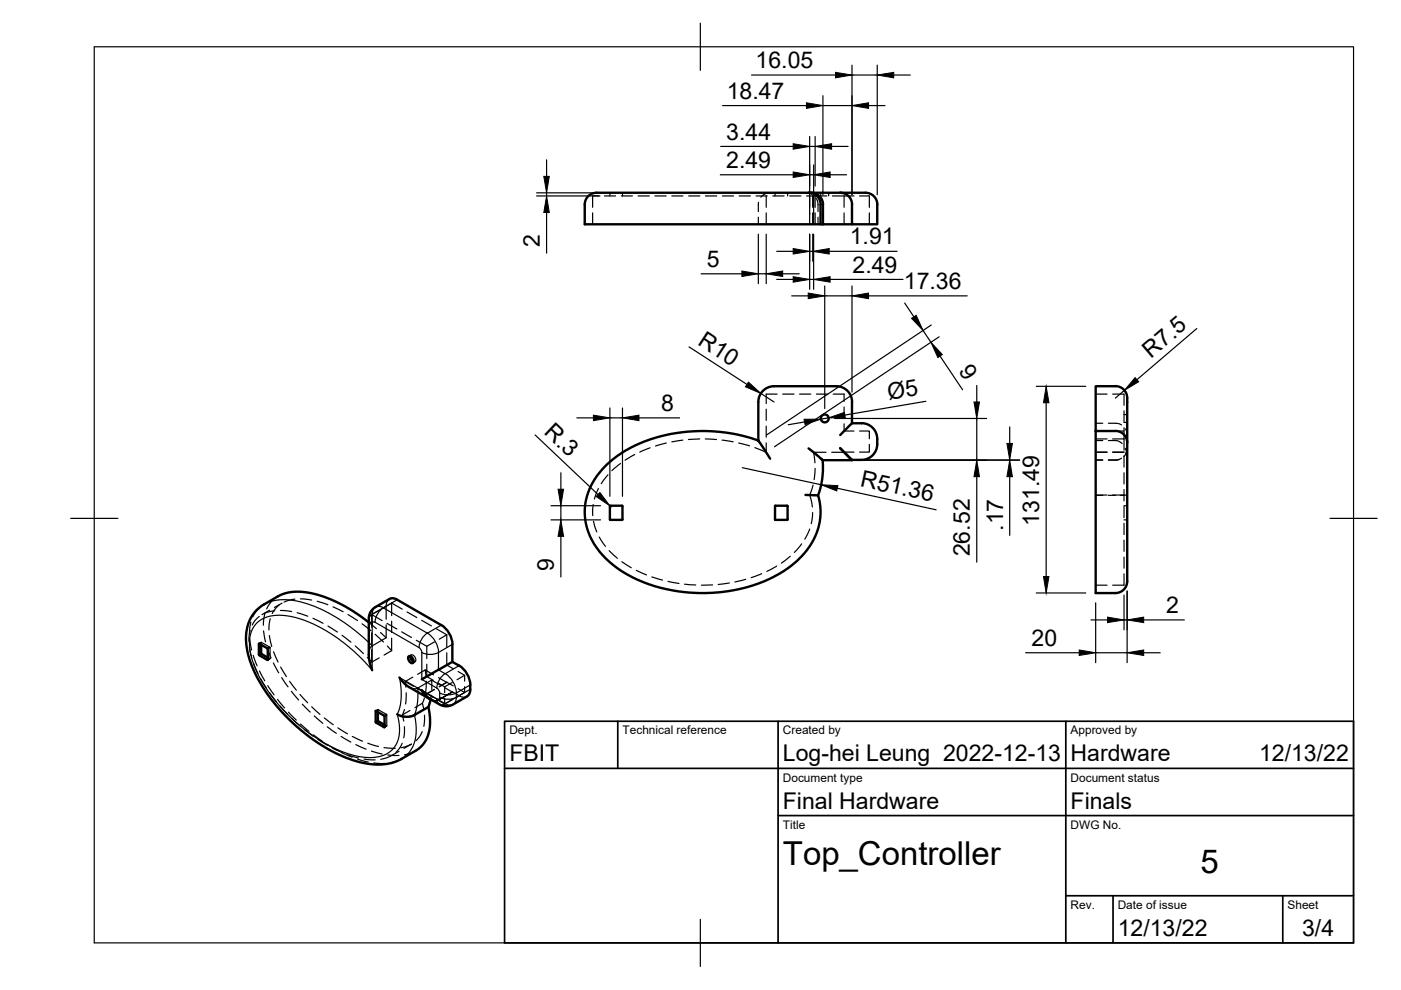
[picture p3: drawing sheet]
<svg xmlns="http://www.w3.org/2000/svg" width="297mm" height="210mm" viewBox="0 0 297 210" stroke-linecap="round" stroke-linejoin="round" font-family="sans-serif">
<!-- layer: Visible -->
<g fill="none" stroke="#000" stroke-width=".51">
<path d="M124 43.4v4.2h50.5M171.5 40.9h-44.8a2.61 2.61 0 0 0-2.7 2.5M171.5 40.9h.5M171.5 40.9a2.51 2.51 0 0 1 2.5 2.5M172 40.9h6.1M172 40.9a2.51 2.51 0 0 1 2.5 2.5M174 43.4v4.2M174.5 47.6h6.1M174.5 43.4v4.2M178.1 40.9h4.5a3.2 3.2 0 0 1 3.2 1.4l.2 1.1M178.1 40.9a2.51 2.51 0 0 1 2.6 2.5M180.6 43.4v4.2h5.4v-4.2"/>
<path d="M160.8 93.4l-3.6-1.1-3.4-.6-4-.3-3.7 .1-3.6 .5-3.8 .9-3.5 1.3-2.9 1.5-2.4 1.7-2.3 2.2-1.1 1.3-1 1.7-1 2.5-.5 2.2 .1 2.8 .5 2.3 1.4 3 1.2 1.7 1.1 1.2 2.5 2.1 3.8 2.3 3.9 1.5 4.4 1 4.7 .5 4.5-.1 4.7-.7 4.8-1.5 3.7-1.8 2.3-1.5 1.4-1.2 2.4-2.8 1.1-1.6 .9-2.2 .4-1.9 .2-2.4-.6-3-2.6-.1M171.4 95.1l3 2.5 .1 2.3-.2 1.7-.3 1.8-.6 1.6M178.1 92.2l2.5-2.5v-4.5a3.3 3.3 0 0 0-3.3-3.3h-13.2a3.3 3.3 0 0 0-3.3 3.3v8.2l2.5 3.9M178.1 95.1l2.5 2.5h-6.2M178.1 95l2.5 2.6M180.6 89.7a4.9 4.9 0 0 1 4.4 1 4.7 4.7 0 0 1 0 5.8 3.3 3.3 0 0 1-2.3 1h-2.1M232.3 91.4v34.3h4.2M232.3 91.4h4.2M236.5 81.9h-4.2v9.5M236.5 81.9a2.78 2.78 0 0 1 2.5 3.3v37.8a2.62 2.62 0 0 1-2.5 2.7M236.5 91.4a2.51 2.51 0 0 1 2.5 2.5M129.4 107.3h2.5v2.9h-2.5z"/>
<path d="M166.9 107.2l-2.6 .1v2.8l2.6 .1M166.9 107.2v3M54.9 136.5v2.3M54.9 136.5l1.8 1M55.4 136.7v1.8M55.4 138.5l1.4 .9M56.7 137.5l.1 2.4-1.9-1.1M78.2 132l-2.5-1.9-2.5-1.5-4.6-2.1-2-.6-2.5-.4h-2l-1.6 .3-1.6 .6-3.4 2-1.4 1.3-1 1.4-.6 1.5-.3 2.3 .1 2.1 .6 2.8 1.5 3.6 1.9 3.3 2.4 3 3.2 3.4 3.9 3.3 3.6 2.4 3.2 1.6 3.6 1.2 3.6 .5 2.9-.2 2.3-.9 3.7-2.2 1.4-1.5 .6-1.3 .3-1 .2-2.6-.4-2.5M82.5 127l-3.3 2-.7 .8-.3 .9v8.5l.2 1.3 .5 1.6M82.6 127l.9-.1 .7 .3 9.4 5.3M86.7 139.1a.97 .97 0 0 1 .8 1.5 .97 .97 0 0 1-.8-1.5zM87 139.1l.2 .7 .5 .5"/>
<path d="M93.6 132.5a5.2 5.2 0 0 1 2.3 4.1M95.9 136.6v3.7M79.7 150.7l1.8 1.1v2.4l-1.8-1.1v-2.3M79.7 150.7v.1M80.1 151v1.8M80.1 152.8l1.4 .9M84.7 143.7l1.7 1.8 4.8 2.7M89.4 146.4l1.1 1.3 1.1 .8M91.3 148.3l-.5 1.6-3.2 1.9-1.8 .2-1.6-.6M97.3 141.1l-1.4-.8-6.5 3.7M97.4 141.1a5.2 5.2 0 0 1 2.3 4.1M99.7 145.2a2.24 2.24 0 0 1-.7 2.5l-3.6 2h-1.1l-1.2-.4a8.3 8.3 0 0 1-3-2.1l-.7-.9"/>
<circle cx="174.9" cy="88.7" r=".84"/>
</g>
<!-- layer: Hidden -->
<g fill="none" stroke="#000" stroke-width=".25">
<path d="M125.6 45.1v2.5M127 41.5h-1.4v2.5M128.1 41.5h2.4M129.3 40.9v.6M131.7 41.5h2.4M132 40.9v.6M135.3 41.5h2.4M138.9 41.5h2.3M142.4 41.5h2.4M146 41.5h2.4M149.6 41.5h2.4M153.1 41.5h2.4"/>
<path d="M156.7 41.5h2.4M160.3 41.5h2.4M160.8 46.1v1.5M160.8 42.9v2M162.5 41.5v2.5M162.5 45.1v2.5M163.3 40.9l-1.1 .2-.9 .7M163.9 41.5h2.3M164.3 40.9v.6M167 40.9v.6M167.4 41.5h2.4M170.8 40.9l1.3 .3"/>
<path d="M171 41.5h1.3M171.4 40.9l.9 .1 1 .4M171.7 41.5v2.5M171.7 45.1v2.5M172.3 41.5h.5M172.3 41.5v2.5M172.3 45.1v2.5M172.5 41.5v2.5M172.5 45.1v2.5M172.8 41.5h2.5M172.8 41.5v2.5M172.8 45.1v2.5"/>
<path d="M173 42l.4 1.1v1.8M173.4 46.1v1.5M174 40.9v.6M174.1 42.2l.3 1v1.7M174.4 46.1v1.5M175.7 40.9v.6M176.5 41.5h2.5M179 45.1v2.5M181.1 41.5h-2.1v2.5M182.2 41.5h2.1v2.5M184.3 45.1v2.5M131.6 98.3l-1.9 1.5"/>
<path d="M134.6 96.4l-2.1 1.2M137.8 94.9l-2.2 1M141.3 93.9l-2.3 .7M144.8 93.3l-2.4 .4M148.4 93.1l-2.4 .1M149.5 93.1l2.4 .1M153.1 93.3l2.3 .4M156.6 93.9l2.3 .6M162.5 93.9v2l-2.5-1M162.5 86.8v2.3M162.5 90.3v2.4M164.8 83.6h-2.3v2"/>
<path d="M165.9 83.6h2.4M169.5 83.6h2.4M172.8 99.3l-.2 2.4M173.1 83.6h2.4M175.1 95.9h-2.6l.3 2.2M176.7 83.6h2.3v1.5M179 89.9v1.5h2.1M179 86.3v2.4M181.1 95.9h-4.8M182.2 91.4h2.1v1.6M184.3 94.2v1.7h-2.1M232.3 91.4h2.4"/>
<path d="M232.3 95.9h2.4M232.3 83.6h2.4M232.3 97.5h1.5M232.3 89.7h1.5M232.3 93.4h1.5M232.3 97.6h1.5M232.3 93.1h2.4M235 89.7a5.1 5.1 0 0 1 2.5 .3l.3 .1M235 93.4h1.9l1 .7M235.9 91.4h2.4M235.9 95.9h2.4M235.9 83.6h2.4v2.3"/>
<path d="M235.9 93.1h2.4M237.3 97.4l-2.3 .2M237.8 97.1l-.3 .2a5.1 5.1 0 0 1-2.5 .2M238.3 93.1v2.4M238.3 96.7v2.3M238.3 87.1v2.4M238.3 90.7v2.4M238.3 89.6h.7M238.3 87.9h.7M238.6 95.1l.3 1 .1 1.2M238.6 90.9l.4 1.3M239 95.1l-.3 1.2-.4 .5"/>
<path d="M239 95l-.4 1.3M125.8 107l-.1 2.3M125.8 110.5l.7 2.3M126.9 103.6l-.9 2.2M127.1 113.9l1.3 1.9M128.9 100.7l-1.4 1.8M129.2 116.7l1.7 1.7M131.8 119.1l2 1.3M167.6 117.9l-1.9 1.5M170 115.3l-1.6 1.8M171.7 112.2l-1.1 2.1M172.3 108.7l-.3 2.3"/>
<path d="M172.4 102.8l-.7 2.2 .5 2.5M232.3 105h2.4M232.3 105h1.5M235 105h1.5M235.9 105h2.4M238.3 100.2v2.4M238.3 103.8v2.4M238.3 107.4v2.4M238.3 110.9v2.4M238.3 114.5v2.4M238.3 118.1v2.4M238.3 110.2h.7"/>
<path d="M238.3 107.2h.7M239 104.9l-1.4 .1M52.9 137.2l.5 2.3M53 133.6l-.2 2.4M55 130.7l-1 .9-.5 .9M55.4 136.2l1.8 1.1 .1 2.3-.5-.2M55.4 136.2v.5M55.4 136.2l-.5 .3M55.9 133.8l.4 2.3M56.1 130.2l-.3 2.4M56.6 137.3l.9 2.2M57.1 134.7l.5 2.4"/>
<path d="M57.1 129.4l-1.6 .9M57.2 139.7l-.5 .2M57.3 131.2l-.3 2.4M57.9 127.2l-.8 .9-.6 1M58 138.2l.9 2.2M58.3 129.5l-2.3 .6M58.9 126.4v.1M59.2 128.3l-.9 .9-.6 .9M59.5 129.4l2.3 .3M59.8 127.9l-1.6 .9M62.5 127l-2.3 .6M63 129.9l2.3 .8"/>
<path d="M63.7 127l2.4 .2M66.4 131.1l2.1 1.1M67.2 127.5l2.3 .7M69.5 132.7l2 1.3M70.6 128.7l2.1 1M72.5 134.7l1.9 1.5M73.8 130.3l2 1.3M75.3 136.9l1.7 1.7M76.8 132.3l1.8 1.4M77.9 139.4l.9 1M78.2 132l1.6 1.3M78.8 130.3v2.7"/>
<path d="M78.8 134.2v2.3M78.8 137.7v2.7M78.8 130.3l2.2 1.3M79.5 134.5l1.8 1.6M80.4 139.5l-1.6 .9M80.4 129.4l-1.6 .9M80.7 134.1l1.2 1.1M81.9 132.5v2.7l-3.2 1.8-.4 .9-.1 .9M82.1 132.2l2 1.2M82.1 137l.9 1M82.5 127l-.4 .5-.2 .6v3.2M83 138l-1.6 .9"/>
<path d="M83 127.9v2.6M83 131.7v2.4M83 135.3v2.7M83 127.9l-1.6 .9M83 127.9l2.3 1.3M85.2 134l2 1.2M86.3 129.7l2.1 1.2M87 139.1a.56 .56 0 0 1 .6-.2 .56 .56 0 0 1 .4 .5 .51 .51 0 0 1 .2 .6 .51 .51 0 0 1-.5 .3M87.2 138.9l-.5 .2M88.3 135.8l2.2 1.2M89.4 131.5l2.1 1.2M90.5 137v2.7"/>
<path d="M92.1 136.1l-1.6 .9M92.5 133.3l2.2 1.3M94.7 134.6v2.6M94.7 138.4v2.6M94.7 134.6l-1.6 .9M134.9 120.9l2.2 1M138.2 122.3l2.3 .7M141.6 123.3l2.4 .4M145.1 123.9l2.4 .1M151.1 124l-2.4 .1M154.6 123.6l-2.3 .3M158.1 122.8l-2.3 .6"/>
<path d="M161.5 121.6l-2.2 .9M164.7 120l-2.1 1.2M232.3 124.1h2.4M238.3 121.7v2.4h-2.4M53.8 140.6l.9 2.2M55.2 143.9l1.3 2M57.1 146.9l1.5 1.9M58 140.6l1.1 2.1M59.4 149.7l1.6 1.8M59.5 141.4l1.2 2.1M59.7 143.7l1.4 1.9M61.4 144.5l1.4 1.8"/>
<path d="M61.8 146.6l1.5 1.8M61.8 152.3l1.8 1.6M63.6 147.2l1.6 1.8M64.1 149.3l1.7 1.7M64.5 154.7l1.9 1.4M66.1 149.9l1.7 1.6M66.6 151.8l1.9 1.6M67.4 156.8l2 1.2M68.7 152.2l2 1.5M69.4 154.1l1.9 1.4M70.5 158.6l2.1 1M71.6 154.3l2.1 1.3"/>
<path d="M72.3 156.1l2.1 1.2M74.7 156.1l2.2 1.1M75.4 157.9l2.2 .9M78 157.6l2.2 .7M78.7 159.3l2.3 .6M80.1 151l.1-.6 1.8 1.1v2.4l-.5-.2M80.1 150.5l-.4 .2M81.4 158.5l2.4 .2M82 153.9l-.5 .3M84.6 159.3l-1.6 .9M85.3 157.6l-.6 1.1-.8 .8M85.3 151.6l.3 1.3"/>
<path d="M85.7 150.4l-.4 1.2M85.7 154.1l-.1 2.3M85.9 144.5l.2 1.2M85.9 144.5l1.8 1M86.1 146.9l-.1 2.4M86.9 150.6l-1.6 1M87.2 157.8l-1.3 .5-.9 .2M87.2 157.8l-1.6 .9M87.5 143.6l-1.6 .9M88 140.3l-.5 .3M88.1 159.2l-.9 .5-1.4 .3M88.7 146.1l1.8 1"/>
<path d="M89.5 155.1l-.6 1.1-.7 .9M89.6 149.1l.3 1.3M89.6 149.1l-1.6 .9M90 148l-.4 1.1M90 151.6l-.1 2.4M90.1 142l.2 1.2M90.1 142l1.8 1.1M90.1 142l-1.6 1M90.4 144.4l-.2 2.4M90.5 143.4l1.4 .8M90.5 147.1l1.4 .8M90.5 147.1l1.6-.9-1.6 .9"/>
<path d="M90.5 140.8v2.6M90.5 147.1h.1M91.2 148.2l1 .3 .8-.1M91.4 147.4l-.1 .9M91.5 144.2v2M92.1 142.5l-1.6 .9M92.9 144.8l1.4 .8M92.9 148.5l1.4 .8M93 148.4l-.6 .2-.7-.1M93 148.4l2.9-1.7zM93 143.7l1.7 1M93.2 145.2l-1.7-1-3.2 1.8h-.7l-.9-.3"/>
<path d="M94.2 145.8l1.7 .9M94.3 145.6v1.2M94.3 148.1v1.2M94.7 144.6l1.4 .8M94.7 144.6l-1.6 1M94.7 144.6v.1M94.7 144.7l-1.6 .9M95.9 144.7l-1.6 .9M95.9 148.4l-1.6 .9M95.9 146.7a4.2 4.2 0 0 0 2.5 1.1l.6-.1M96.1 141.8l-1.4-.8-1.6 .9M97.1 142.4l1.4 .8"/>
<path d="M97.1 146l1.4 .8M98.5 143.2l-1.6 .9M98.5 143.2v1.2M98.5 145.6v1.2M98.5 146.8l-1.6 1M73.7 160l2.3 .7M77.2 160.9l2.3 .2M82.2 160.1l2.4 .1M83 160.2l-2.3 .8"/>
</g>
<!-- layer: Visible Narrow -->
<g fill="none" stroke="#000" stroke-width=".25">
<path d="M55 136.5h-.1M55.4 138.5l-.5 .3M55.4 138.7l-.4 .2M56 128.1l1.9-.7 2.6-.3 3.1 .5 3.1 1 3.2 1.5 2.9 1.8 2.6 1.8 2.8 2.5M56.8 139.9h-.1M78.2 131.2a1.26 1.26 0 0 0 .7 1.1l.2-.4h.4M78.9 132.3v9.8l-2.1-2.4-2-1.8-3-2.5-2-1.3-2.2-1.2-2.9-1.3-2.2-.7-2.1-.4h-2.4l-1.5 .4-1.4 .7-1.2 1.1-.6 1.3-.4 1.9 .1 1.9 .4 1.8 1.2 3.1 1.3 2.4 1.9 2.7 2.5 2.9 2.9 2.9 3.4 2.5 3.5 2.2 2.2 1 3.1 .9 2.3 .4 2.6-.2 1.7-.6 1.4-1 1-1.8 .3-1.8-.3-2.9a2.26 2.26 0 0 1 .2-1.9l.5-2.6-.1-1.9-.3-2.2 7.9 4.5 .2 .7 .3 .4M79.5 131.9l9.3 5.4M79.6 128.7l.6-.1 1.1 .2a3.9 3.9 0 0 0-1.8 3.1M84.2 127.2l-2.9 1.7 9.3 5.4M88.8 137.3l.5 .4 .1 .6M89.4 138.3a3.9 3.9 0 0 0 3.6 0"/>
<path d="M89.4 138.3v5.8l3.2 1.8a3.9 3.9 0 0 1 1.8-3.1 5.1 5.1 0 0 1 2.4 4.1M90.6 134.2a3.9 3.9 0 0 0-1.7 3.1M90.6 134.2a5.2 5.2 0 0 1 2.4 4.1M93 138.3v3.7l1.4 .8 2.9-1.7M93.6 132.5l-3 1.8M95.9 136.6l-2.9 1.7M79.7 150.7v.1M80.1 152.8l-.4 .3M80.2 152.9l-.5 .3M81.5 154.1l-.1 .1M88.6 146.8l-.1 2-.4 2.2a3.6 3.6 0 0 0 .1 2.2v2.4l-.5 2.2-1.1 2-1.5 1.1M92.6 145.9l.4 .4 .2 .6"/>
<path d="M93.2 146.9a3.9 3.9 0 0 0 3.6 0M93.2 147.8a3.9 3.9 0 0 0 3.6 0M93.2 146.9v.9M93.2 147.8l-.1 .4h-.5M96.8 146.9v.9M96.8 147.8l-.2 .8-.5 .8M99.7 146.1l-2.9 1.7M99.7 145.2l-2.9 1.7"/>
</g>
<!-- layer: Hidden Narrow -->
<g fill="none" stroke="#000" stroke-width=".25">
<path d="M52.9 135.5l.4 2.3M53.2 131.9l-.3 2.4M53.7 139l.8 2.2M55 128.9l-.7 .7-.7 1.2M55.4 136.2l-.4 .3 .4-.3M56 128.1l-.1 .1M57.2 137.2l-.5 .3M57.3 139.6l-.5 .3 .4-.2M57.3 137.3l-.5 .3M78.2 136.2l.7 .7M78.9 130.2l-.6 .6-.1 .4M78.9 130.2v2.1"/>
<path d="M79.6 128.7l-.6 .8-.1 .7M81.9 128.5l-3 1.7M55 142.3l1.1 2M56.8 145.4l1.3 1.9M58.8 148.3l1.5 1.8M61.2 151l1.6 1.7M63.7 153.5l1.8 1.6M66.4 155.8l2 1.4M69.4 157.8l2 1.2M72.5 159.6l2.2 .9M80.2 150.5l-.5 .2 .4-.2M81.9 151.5l-.5 .2"/>
<path d="M82 153.9l-.5 .2 .4-.2M82 151.6l-.5 .3M88.6 146.8v-.9l1.7 1M91.3 147.5l1.7 .9M93 148.4h.1M93 148.4l1.4 .8M94.4 149.2l-.5 .2-.8-.1M94.4 149.2l.7 .3 1-.1M97.3 147.5l-2.9 1.7M75.8 160.9l2.3 .7M79.2 161.8l2.4 .1M85.1 160.9l-1.2 .6-1.1 .2"/>
</g>
<!-- layer: BORDER -->
<path d="M20 9.9h267v190h-267zM148.5 4.9v10M15 109.9h10M282 109.9h10M148.5 194.9v10" fill="none" stroke="#000" stroke-width=".25"/>
<!-- layer: TITLEBLOCK -->
<path d="M107 152.9h180v47h-180zM131 152.9v10M165 152.9v47M226 152.9v47M107 162.9h180M165 172.9h122M226 189.9h61M236 189.9v10M272 189.9v10" fill="none" stroke="#000" stroke-width=".36"/>
<!-- layer: FD_Dimensions -->
<g fill="none" stroke="#000" stroke-width=".25">
<path d="M159.3 15.9h17.8M180.6 13.8v27.5M180.6 15.9h5.4M186 13.8v27.5M189.5 15.9h3.5M115.9 33.9v3.5M152.7 37.1h15.5M152.8 31h15.4M153.2 22.4h17.8M171.7 28.9v16.6M171.7 37.1h.8M171.7 31h1.1"/>
<path d="M172.5 35v10.5M172.8 28.9v10.5M174.5 20.3v21M174.5 22.4h6.1M176 37.1h3.5M176.3 31h3.5M184.1 22.4h3.5M113.8 40.9h13.4M113.8 41.5h13.4M115.9 40.9v.6M115.9 45.1v8.6M148.7 58.1h8.6"/>
<path d="M160.8 49.6v10.5M160.8 58.1h1.7M162.5 49.6v10.5M164.7 53.3h3.5M164.7 59.2h3.5M165.9 58.1h3.5M171.7 49.6v11.7M171.7 53.3h.6M171.7 59.2h.8M172.3 49.6v5.8M172.5 49.6v11.7M175.8 53.3h14.4"/>
<path d="M176 59.2h15.5M146.1 73.5l12.3 8M167.9 62.7h3.5M174.9 60.6v26M174.9 62.7h5.7M180.6 60.6v22.5M184.1 62.7h21M191.8 64.3l2 2.9M195.7 70.1l1.7 2.5M197.4 68.9l-34.9 23.3M199.1 71.4l-34.9 23.3M199.3 75.5l4.8 7.1"/>
<path d="M253.7 69.7l-12.7 10.8M113.5 92.2l13.3 12.7M122.3 88.6h3.5M129.3 86.5v18.7M129.3 88.6h2.7M132 86.5v18.7M135.5 88.6h8.6M157.4 99.2l16.7 3.6M161.3 83.4l2.8 1.8M170.6 89.5l-3.5 .6M175.7 88.6l-1.7 .3M177 88.7h32.2"/>
<path d="M182.7 97.5h33.5M182.7 97.6h33.5M196.3 85.1l-17.2 2.9M207.1 81.7v3.5M207.1 88.7v8.9M214.1 90.5v3.5M214.1 97.5v.1M219.7 81.9h10.5M221.8 85.4v36.8M238.4 82.8l-1.9 1.6M116.8 107.2h10.5M116.8 110.2h10.5"/>
<path d="M118.9 100.2v3.5M118.9 107.2v3M118.9 113.7v8.6M129.3 107.3h.1M177.5 103.5l21 4.6M207.1 101.1v18.1M214.1 101.1v12.4M217.4 138.4h11.4M219.7 125.7h10.5M231.3 131.4h3.5M232.3 127.8v12.7M232.3 138.4h6.7"/>
<path d="M238.3 126.2v7.3M238.3 131.4h.7M239 125.3v15.2M242.5 131.4h8.6M242.5 138.4h3.5"/>
</g>
<g fill="#000" stroke="#000" stroke-width=".21">
<path d="M177.1 15.3l3.5 .6-3.5 .6zM186 15.9l3.5-.6v1.2zM115.3 37.4h1.2l-.6 3.5zM168.2 36.5l3.5 .6-3.5 .5zM168.2 30.5l3.5 .5-3.5 .6zM171 21.8l3.5 .6-3.5 .6zM172.5 37.1l3.5-.6v1.1zM172.8 31l3.5-.5v1.1zM180.6 22.4l3.5-.6v1.2zM115.9 41.5l.6 3.6h-1.2zM157.3 57.5l3.5 .6-3.5 .5zM162.5 58.1l3.4-.6v1.1z"/>
<path d="M168.2 52.7l3.5 .6-3.5 .6zM168.2 58.7l3.5 .5-3.5 .6zM172.3 53.3l3.5-.6v1.2zM172.5 59.2l3.5-.5v1.1zM171.4 62.1l3.5 .6-3.5 .6zM180.6 62.7l3.5-.6v1.2zM193.3 67.5l.9-.6 1.5 3.2zM197.4 72.6l2.4 2.6-1 .6zM125.8 88l3.5 .6-3.5 .6zM132 88.6l3.5-.6v1.2zM158.7 81l2.6 2.4-3.2-1.4zM170.5 88.9h3.5l-3.3 1.1z"/>
<path d="M175.7 88.6l3.3-1.2 .2 1.2zM206.5 85.2h1.2l-.6 3.5zM213.5 94h1.2l-.6 3.5zM221.8 81.9l.6 3.5h-1.2zM240.7 80.1l.7 .8-3 1.9zM118.3 103.7h1.2l-.6 3.5zM118.9 110.2l.6 3.5h-1.2zM127.2 104.4l2.1 2.9-2.9-2zM174.1 102.8l3.6 .2-.3 1.1zM207.1 97.6l.6 3.5h-1.2zM214.1 97.6l.6 3.5h-1.2zM221.2 122.2h1.2l-.6 3.5z"/>
<path d="M228.8 137.8l3.5 .6-3.5 .6zM234.8 130.8l3.5 .6-3.5 .6zM239 131.4l3.5-.6v1.2zM239 138.4l3.5-.6v1.2z"/>
</g>
<g font-size="7">
<text x="166" y="183.4">Top_Controller</text>
<text x="254.5" y="185.2">5</text>
</g>
<g font-size="4.9">
<text x="160.2" y="14.4">16.05</text>
<text x="154.1" y="20.9">18.47</text>
<text x="154" y="29.6">3.44</text>
<text x="154" y="35.6">2.49</text>
<text x="114.5" y="52.4" transform="rotate(-90 114.5 52.4)">2</text>
<text x="180.2" y="51.8">1.91</text>
<text x="149.9" y="56.6">5</text>
<text x="180.8" y="57.8">2.49</text>
<text x="191.6" y="61.3">17.36</text>
<text x="147.7" y="72.9" transform="rotate(33 147.7 72.9)">R10</text>
<text x="244" y="76" transform="rotate(-40 244 76)">R7.5</text>
<text x="203.1" y="78.6" transform="rotate(56 203.1 78.6)">9</text>
<text x="140.2" y="87.1">8</text>
<text x="188.4" y="84.9" transform="rotate(-10 188.4 84.9)">Ø5</text>
<text x="115.2" y="91.9" transform="rotate(43 115.2 91.9)">R.3</text>
<text x="182.2" y="103.1" transform="rotate(12 182.2 103.1)">R51.36</text>
<text x="212.7" y="112.6" transform="rotate(-90 212.7 112.6)">.17</text>
<text x="220.3" y="111.5" transform="rotate(-90 220.3 111.5)">131.49</text>
<text x="205.6" y="118" transform="rotate(-90 205.6 118)">26.52</text>
<text x="117.5" y="121.1" transform="rotate(-90 117.5 121.1)">9</text>
<text x="247.2" y="130">2</text>
<text x="218.7" y="136.9">20</text>
<text x="108" y="161.4">FBIT</text>
<text x="166" y="161.4">Log-hei Leung 2022-12-13</text>
<text x="227" y="161.4">Hardware</text>
<text x="267" y="161.4">12/13/22</text>
<text x="166" y="171.4">Final Hardware</text>
<text x="227" y="171.4">Finals</text>
<text x="237" y="198.4">12/13/22</text>
<text x="276.1" y="198.6">3/4</text>
</g>
<g font-size="2.5">
<text x="108" y="155.7">Dept.</text>
<text x="132" y="155.7">Technical reference</text>
<text x="166" y="155.7">Created by</text>
<text x="227" y="155.7">Approved by</text>
<text x="166" y="165.7">Document type</text>
<text x="227" y="165.7">Document status</text>
<text x="166" y="175.7">Title</text>
<text x="227" y="175.7">DWG No.</text>
<text x="227" y="192.7">Rev.</text>
<text x="237" y="192.7">Date of issue</text>
<text x="273" y="192.7">Sheet</text>
</g>
</svg>
